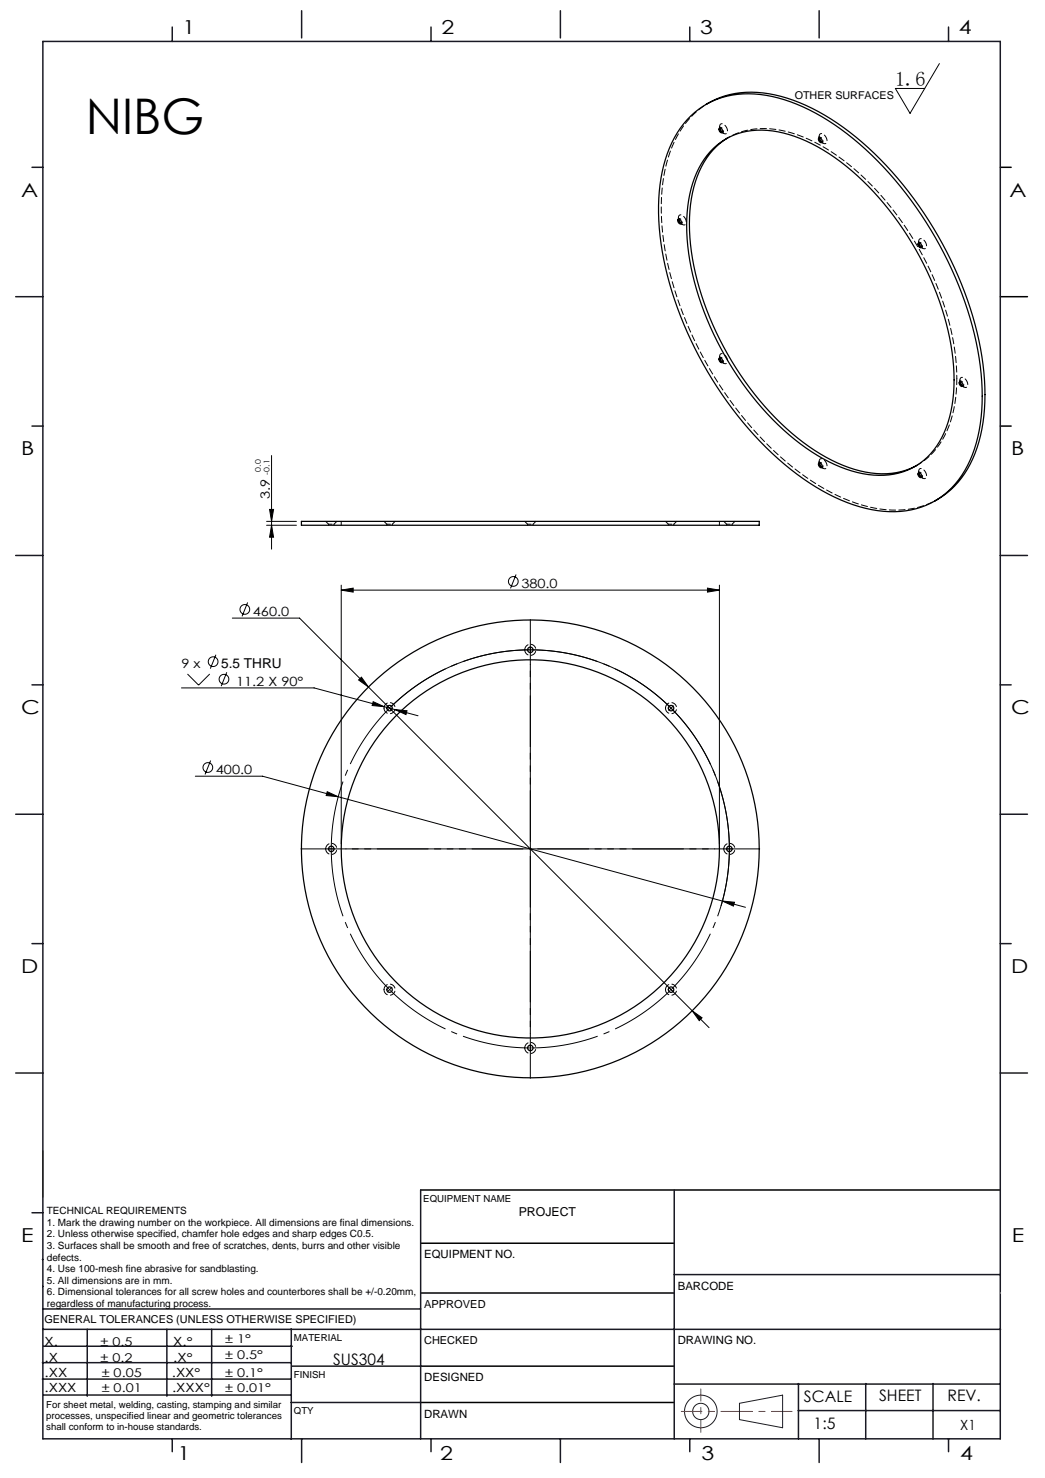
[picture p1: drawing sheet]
<svg xmlns="http://www.w3.org/2000/svg" width="210mm" height="297mm" viewBox="0 0 210 297" stroke-linecap="round" stroke-linejoin="round" font-family="sans-serif">
<g fill="none" stroke="#191924" stroke-width=".2">
<path d="M8.6 231.2v9.4M148.6 282l8.7-1.6v6.5l-8.7-1.6z"/>
<circle cx="140.8" cy="283.6" r="3.3"/>
<circle cx="140.8" cy="283.6" r="1.64"/>
</g>
<path d="M201 33.6h2.2M201 59.6h5.5M201 85.6h2.2M84.5 239.1h116.5M84.6 259.8h50.9M84.6 249.8h50.9M84.6 274.5h50.9M84.5 281.8h51" fill="none" stroke="#000" stroke-width=".3"/>
<path d="M136.9 283.6h22.3" fill="none" stroke="#f00" stroke-width=".2" stroke-dasharray="6.3 1.3 1.3 1.3" stroke-dashoffset="2.2"/>
<path d="M140.8 287.8v-8.7" fill="none" stroke="#f00" stroke-width=".2" stroke-dasharray="6.3 1.3 1.3 1.3" stroke-dashoffset="3.9"/>
<g fill="none" stroke="#191924" stroke-width=".3">
<path d="M8.6 8.3h192.4v280.8h-192.4zM34.6 5.4v2.9M60.6 2.2v5.4M86.6 5.4v2.9M112.6 2.2v5.4M138.6 5.4v2.9M164.6 2.2v5.4M190.6 5.4v2.9M6.4 33.6h2.2M3.2 59.6h5.4M6.4 85.6h2.2M3.2 111.6h5.4"/>
<path d="M201 111.6h5.5M6.4 137.6h2.2M201 137.6h2.2M3.2 163.6h5.4M201 163.6h5.5M6.4 189.6h2.2M201 189.6h2.2M3.2 215.6h5.4M201 215.6h5.5M84.5 239.1v50M135.5 239.1v50M6.4 243.7h2.2"/>
<path d="M8.5 253.1h.1M8.6 258.5h.1M135.5 256.1h65.5M8.5 277.1h49.9M8.5 273.8h49.9M8.6 267.1h75.9M8.6 263h75.9M8.8 270.5h49.9M17.5 267.1v13.5M33.5 267.1v13.5M42.5 267.1v13.5M58.5 267.1v22.1"/>
<path d="M58.6 274.5h26M84.6 267.1h116.5M135.5 278.1h65.5M160.5 278v11.1M174 278v11.1M187.5 278v11.1M8.8 280.3h49.7M34.6 289.1v2.6M58.5 281.8h26M60.6 289.1v4.8M86.6 289.1v2.6M112.6 289.1v4.8"/>
<path d="M138.6 289.1v2.6M160.4 283.5h40.6M164.6 289.1v4.8M190.6 289.1v2.6"/>
</g>
<path d="M201 259.8h.1" fill="none" stroke="#c0c0c0" stroke-width=".2"/>
<g fill="none" stroke="#000" stroke-width=".2">
<path d="M188.8 12.8l-5.9 10-3-5h5.9M54.6 91.5v18.8M53.6 104.8h6M53.6 105.5h6M54.2 102.4h.8l-.4 2.4zM54.6 105.5l.4 2.4h-.8zM68.6 118.6l2.4-.4v.8zM68.6 117.6v52M68.6 118.6h76M103.7 115.4l-1.1 2.8M142.2 118.2l2.4 .4-2.4 .4zM144.6 117.6v52"/>
<path d="M36.5 138.2h26.6l14.1 3.8M37.7 135.4l2.2 2.3 2.2-2.3M43.4 131.6l-1.1 2.8M45.6 135.1l-1.1 2.8M46.7 124.2h13.5l13.8 13.9M49.8 121.1l-1.2 2.8M72.1 136.6l.5-.5 1.4 2zM74 138.1l65.1 65M39.3 156h13.5l15.2 4.1M42.3 152.8l-1.1 2.8M65.8 159.1l2.2 1-2.5-.2zM75 141l2.2 1-2.4-.2z"/>
<path d="M77.2 142l6.8 1.8M78.5 142.1a40 40 0 0 1 48.7-5.8 40 40 0 0 1 17.7 45.7M79.4 142.6l2.4 .2-.2 .8zM134.8 142.2l.1 .2M134.9 142.2l-.1 .2M68 160.1l77.2 21M106.5 170.6h.2M106.6 170.5v.2M145.2 181.1l2.4 .2-.2 .8zM145.2 181.1l4.6 1.2M139.1 203.1l2 1.4-.6 .6zM139.1 203.1l3.4 3.4"/>
<circle cx="103.2" cy="116.8" r=".98"/>
<circle cx="42.8" cy="133" r=".98"/>
<circle cx="45" cy="136.5" r=".98"/>
<circle cx="49.2" cy="122.5" r=".98"/>
<circle cx="41.8" cy="154.2" r=".98"/>
</g>
<g fill="none" stroke="#000" stroke-width=".2" stroke-dasharray="15.2 1.3 1.3 1.3" stroke-linecap="butt">
<path d="M106.6 130.6h-.1M106.6 130.6h.1M78.3 142.3l-.1 .1M78.3 142.3l.1-.1M66.6 170.6v.1M66.6 170.6v-.1M146.6 170.6v-.1M146.6 170.6v.1M78.3 198.9h.1M78.3 198.9l-.1-.1M134.9 198.9v-.1M134.9 198.9h-.1"/>
<path d="M106.6 210.6h.1M106.6 210.6h-.1"/>
</g>
<path d="M106.4 130.6a40 40 0 0 0-28 11.6M78.1 142.4a40 40 0 0 0-11.5 28M134.7 142.2a40 40 0 0 0-27.9-11.6M66.6 170.8a40 40 0 0 0 11.5 27.9M146.6 170.4a40 40 0 0 0-11.6-28M78.4 199a40 40 0 0 0 28 11.6M135 198.7a40 40 0 0 0 11.6-27.9M106.8 210.6a40 40 0 0 0 27.9-11.6" fill="none" stroke="#000" stroke-width=".2" stroke-dasharray="15.2 1.3 1.3 1.3" stroke-dashoffset="1.6" stroke-linecap="butt"/>
<g fill="none" stroke="#000" stroke-width=".2" stroke-dasharray="15.2 1.3 1.3 1.3">
<path d="M106.6 130.6v-.1M106.6 130.6v.1M106.6 130.4v-.5M106.6 130.8v.4M78.1 142.2l-.3-.4M78.3 142.3l-.1-.1M78.3 142.3l.1 .1M78.4 142.4l.3 .4M134.7 142.4l-.3 .4M135 142.2l.3-.4M66.4 170.6h-.5M66.6 170.6h-.1"/>
<path d="M66.6 170.6h.1M66.8 170.6h.4M106.6 170.6v-.1M106.6 170.6h-.1M106.6 170.6v.1M106.6 170.6h.1M146.4 170.6h-.5M146.6 170.6h.1M146.6 170.6h-.1M146.8 170.6h.4M78.1 199l-.3 .3M78.3 198.9h-.1"/>
<path d="M78.3 198.9l.1-.1M78.4 198.7l.3-.3M134.7 198.7l-.3-.3M134.9 198.9h.1M134.9 198.9l-.1-.1M135 199l.3 .3M106.6 210.6v.1M106.6 210.6v-.1M106.6 210.8v.4M106.6 210.4v-.5"/>
</g>
<path d="M106.4 170.6h-36.9M106.6 170.4v-36.9M106.6 170.8v36.8M106.8 170.6h36.8" fill="none" stroke="#000" stroke-width=".2" stroke-dasharray="15.2 1.3 1.3 1.3" stroke-dashoffset="-1.3"/>
<path d="M106.4 170.6h-45.9M106.6 170.4v-45.9M106.6 170.8v45.9M106.8 170.6h45.9" fill="none" stroke="#000" stroke-width=".2" stroke-dasharray="15.2 1.3 1.3 1.3" stroke-dashoffset="3.7"/>
<g fill="#000">
<path d="M54.2 102.4h.8l-.4 2.4zM54.6 105.5l.4 2.4h-.8z"/>
<path d="M79.4 142.6l2.2 1 .2-.8zM75 141l-.2 .8 2.4 .2zM139.1 203.1l1.4 2 .6-.6zM72.1 136.6l1.9 1.5-1.4-2zM68.6 118.6l2.4-.4v.8zM142.2 118.2l2.4 .4-2.4 .4zM145.2 181.1l2.2 1 .2-.8zM65.8 159.1l-.3 .8 2.5 .2z"/>
</g>
<g fill="none" stroke="#000" stroke-width=".25">
<path d="M138.8 23.3a17.3 17.3 0 0 1 16.4-3.9 43.5 43.5 0 0 1 20 11.7 75.3 75.3 0 0 1 21.8 42.4 35 35 0 0 1-2.6 20 16.5 16.5 0 0 1-18.1 9.1 38.3 38.3 0 0 1-18.7-9.3 75.2 75.2 0 0 1-24.8-44.4 36.2 36.2 0 0 1 2.2-20.2l1.7-3zM141.9 21a18.4 18.4 0 0 1 15-1.6 46 46 0 0 1 20 12.6 75.4 75.4 0 0 1 20.6 41.2 35 35 0 0 1-2.5 20 17 17 0 0 1-7.1 7.5M143.4 29.8a14.2 14.2 0 0 1 12.9-3.3 35 35 0 0 1 17.1 9.8 61.9 61.9 0 0 1 18.1 35.9 27 27 0 0 1-2.7 16.6 13.6 13.6 0 0 1-14.3 6.6 32.1 32.1 0 0 1-15.9-8 61.8 61.8 0 0 1-20.4-38 27 27 0 0 1 2.7-16.5l1.2-1.7zM144.6 25.7a.6 .6 0 0 1 .5 .3 .6 .6 0 0 1 0 .7 .66 .66 0 0 1-.5-1zM144.7 25.7a.72 .72 0 0 0 .5 .9l-.5-.9M146.1 27.8a16.8 16.8 0 0 0-7.2 12.1 45.1 45.1 0 0 0 3.7 23.9 59.6 59.6 0 0 0 21.1 26.7 24.3 24.3 0 0 0 15.5 4.6l2.8-.6 2.1-.9M164.6 27.7a.6 .6 0 0 1 .5 .3 .6 .6 0 0 1 0 .7 .66 .66 0 0 1-.5-1zM164.7 27.7a.72 .72 0 0 0 .5 .9l-.5-.9M136.3 44a.6 .6 0 0 1 .6 .4 .6 .6 0 0 1-.1 .6 .66 .66 0 0 1-.5-1zM136.4 44l.5 .9M136.4 44a.72 .72 0 0 0 .5 .9M184.6 48.8a.6 .6 0 0 1 .5 .3 .6 .6 0 0 1 0 .7 .66 .66 0 0 1-.5-1z"/>
<path d="M184.7 48.8a.72 .72 0 0 0 .5 .9l-.5-.9M144.6 71.9a.6 .6 0 0 1 .5 .3 .6 .6 0 0 1 0 .7 .66 .66 0 0 1-.5-1zM144.7 71.9a.72 .72 0 0 0 .5 .9l-.5-.9M192.9 76.7a.6 .6 0 0 1 .5 .3 .6 .6 0 0 1 0 .7 .66 .66 0 0 1-.5-1zM193 76.7a.72 .72 0 0 0 .5 .9l-.6-.9M164.6 93a.6 .6 0 0 1 .5 .3 .6 .6 0 0 1 0 .7 .66 .66 0 0 1-.5-1zM164.7 93a.72 .72 0 0 0 .5 .9l-.5-.9M184.6 95a.6 .6 0 0 1 .5 .3 .6 .6 0 0 1 0 .7 .66 .66 0 0 1-.5-1zM184.7 95a.72 .72 0 0 0 .5 .9l-.5-.9M60.6 104.8h92v.7h-92z"/>
<circle cx="106.6" cy="130.6" r=".55"/>
<circle cx="78.3" cy="142.3" r=".55"/>
<circle cx="134.9" cy="142.3" r=".55"/>
<circle cx="66.6" cy="170.6" r=".55"/>
<circle cx="106.6" cy="170.6" r="46"/>
<circle cx="106.6" cy="170.6" r="38"/>
<circle cx="146.6" cy="170.6" r=".55"/>
<circle cx="78.3" cy="198.9" r=".55"/>
<circle cx="134.9" cy="198.9" r=".55"/>
<circle cx="106.6" cy="210.6" r=".55"/>
</g>
<g fill="none" stroke="#000" stroke-width=".2" stroke-dasharray="1.3 .6">
<path d="M144.6 25.4v.5M144.7 25.7l-.1-.3M144.7 25.6l-.1 .1M145 26.6l.4 .2M145.1 26.7l.2-.1M164.6 27.4v.5M164.7 27.7l-.1-.3M164.7 27.6l-.1 .1M165 28.5l.4 .3M165.1 28.7l.2-.1M136.3 43.7v.5M136.4 44l-.1-.3"/>
<path d="M136.4 43.9l-.1 .1M136.7 44.9l.4 .2M136.8 45l.2-.1M184.6 48.5v.5M184.7 48.8l-.1-.3M184.7 48.7l-.1 .1M185 49.7l.4 .2M185.1 49.8l.2-.1M144.6 71.6v.5M144.7 71.9l-.1-.3M144.7 71.8l-.1 .1M145 72.8l.4 .2"/>
<path d="M145.1 72.9l.2-.1M192.9 76.4v.5M192.9 76.7v-.3M193 76.6l-.1 .1M193.3 77.5l.4 .3M193.4 77.6h.2M164.6 92.7v.5M164.7 93l-.1-.3M164.7 92.9l-.1 .1M165 93.9l.4 .2M165.1 94l.2-.1M184.1 93.6a15.9 15.9 0 0 0 7.6-11.3l.4-2.4 .2-3.9"/>
<path d="M184.6 94.7v.5M184.7 95l-.1-.3M184.7 94.9l-.1 .1M185 95.8l.4 .3M185.1 96l.2-.1M66 105.3v.2M67.1 105.5v-.2M77.7 105.3v.2M78.8 105.5v-.2M106 105.3v.2M107.1 105.5v-.2M134.3 105.3v.2"/>
<path d="M135.4 105.5v-.2M146 105.3v.2M147.1 105.5v-.2M105.5 130.6a1.12 1.12 0 0 1 1.5-1 1.12 1.12 0 0 1 .3 1.8 1.12 1.12 0 0 1-1.8-.5v-.3M77.2 142.3a1.12 1.12 0 0 1 1.6-1 1.12 1.12 0 0 1 .2 1.9 1.12 1.12 0 0 1-1.8-.6v-.3M133.7 142.3a1.12 1.12 0 0 1 1.6-1 1.12 1.12 0 0 1 .3 1.9 1.12 1.12 0 0 1-1.8-.6l-.1-.3M65.5 170.6a1.12 1.12 0 0 1 1.5-1 1.12 1.12 0 0 1 .3 1.8 1.12 1.12 0 0 1-1.8-.5v-.3M145.5 170.6a1.12 1.12 0 0 1 1.5-1 1.12 1.12 0 0 1 .3 1.8 1.12 1.12 0 0 1-1.8-.5v-.3M77.2 198.9a1.12 1.12 0 0 1 1.6-1 1.12 1.12 0 0 1 .2 1.8 1.12 1.12 0 0 1-1.8-.6v-.2M133.7 198.9a1.12 1.12 0 0 1 1.6-1 1.12 1.12 0 0 1 .3 1.8 1.12 1.12 0 0 1-1.8-.6l-.1-.2M105.5 210.6a1.12 1.12 0 0 1 1.5-1 1.12 1.12 0 0 1 .3 1.8 1.12 1.12 0 0 1-1.8-.5v-.3"/>
</g>
<path d="M66 105.3h1.1M77.7 105.3h1.1M106 105.3h1.1M134.3 105.3h1.1M146 105.3h1.1" fill="none" stroke="#000" stroke-width=".2" stroke-dasharray="1.3 .6" stroke-dashoffset=".5"/>
<g fill="none" stroke="#000" stroke-width=".2" stroke-dasharray="1.3 .6" stroke-dashoffset=".4">
<path d="M144.6 25.4a.58 .58 0 0 1 .5-.6 .58 .58 0 0 1 .6 .4 1.1 1.1 0 0 1 .2 1.7h-.3l-.4-.3M164.6 27.4a.58 .58 0 0 1 .5-.6 .58 .58 0 0 1 .6 .4 1.1 1.1 0 0 1 .2 1.7l-.3-.1-.4-.2M136.3 43.7a.58 .58 0 0 1 .5-.6 .58 .58 0 0 1 .7 .5 1.1 1.1 0 0 1 .1 1.6h-.3l-.4-.3M184.6 48.5a.58 .58 0 0 1 .5-.6 .58 .58 0 0 1 .6 .4 1.1 1.1 0 0 1 .2 1.7h-.3l-.4-.3M144.6 71.6a.58 .58 0 0 1 .5-.6 .58 .58 0 0 1 .6 .4 1.1 1.1 0 0 1 .2 1.7h-.3l-.4-.3M192.9 76.4a.58 .58 0 0 1 .5-.6 .58 .58 0 0 1 .6 .4 1.1 1.1 0 0 1 .2 1.6h-.4l-.3-.2M164.6 92.7a.58 .58 0 0 1 .5-.6 .58 .58 0 0 1 .6 .4 1.1 1.1 0 0 1 .2 1.7h-.3l-.4-.3M184.6 94.7a.58 .58 0 0 1 .5-.6 .58 .58 0 0 1 .6 .4 1.1 1.1 0 0 1 .2 1.7l-.3-.1-.4-.2M65.5 104.8l.5 .5M67.1 105.3l.6-.5M68.6 104.8v.7M77.2 104.8l.5 .5"/>
<path d="M78.8 105.3l.6-.5M105.5 104.8l.5 .5M107.1 105.3l.6-.5M133.7 104.8l.6 .5M135.4 105.3l.6-.5M144.6 105.5v-.7M145.5 104.8l.5 .5M147.1 105.3l.6-.5"/>
</g>
<path d="M142.4 20.7a18.9 18.9 0 0 0-8.5 12.2 46.6 46.6 0 0 0 1.2 23.7 75.2 75.2 0 0 0 25.6 38.3 35.3 35.3 0 0 0 17.4 7.5 17.3 17.3 0 0 0 10.3-2M192.3 76a56.7 56.7 0 0 0-10.3-30.3 49.8 49.8 0 0 0-19.5-17.7 19.2 19.2 0 0 0-13.7-1.5l-2.7 1.3" fill="none" stroke="#000" stroke-width=".2" stroke-dasharray="1.3 .6" stroke-dashoffset=".7"/>
<path d="M144.7 25.7a.55 .55 0 0 1 .6 .3 .55 .55 0 0 1-.1 .6M164.7 27.7a.55 .55 0 0 1 .6 .2 .55 .55 0 0 1-.1 .7M136.4 44a.55 .55 0 0 1 .6 .3 .55 .55 0 0 1-.1 .6M184.7 48.8a.55 .55 0 0 1 .6 .2 .55 .55 0 0 1-.1 .7M144.7 71.9a.55 .55 0 0 1 .6 .2 .55 .55 0 0 1-.1 .7M193 76.7a.55 .55 0 0 1 .6 .2 .55 .55 0 0 1-.1 .7M164.7 93a.55 .55 0 0 1 .6 .3 .55 .55 0 0 1-.1 .6M184.7 95a.55 .55 0 0 1 .6 .2 .55 .55 0 0 1-.1 .7" fill="none" stroke="#000" stroke-width=".2" stroke-dasharray="1.3 .6" stroke-dashoffset=".8"/>
<path d="M146.4 27.6l-.5 .3M183.9 93.7l.5-.3" fill="none" stroke="#000" stroke-width=".2" stroke-dasharray="1.3 .6" stroke-dashoffset=".3"/>
<text font-size="9.9" x="17.2" y="26.9">NIBG</text>
<text font-size="4.1" x="179.9" y="17.2">1.6</text>
<g font-size="3.9">
<text x="36.7" y="6.9">1</text>
<text x="88.7" y="6.9">2</text>
<text x="140.7" y="6.9">3</text>
<text x="192.7" y="6.9">4</text>
<text x="4.2" y="39.5">A</text>
<text x="202.9" y="39.5">A</text>
<text x="4.2" y="91.5">B</text>
<text x="203.2" y="91.5">B</text>
<text x="4.2" y="143.5">C</text>
<text x="203.2" y="143.5">C</text>
<text x="4.2" y="195.5">D</text>
<text x="203.2" y="195.5">D</text>
<text x="4.2" y="249.6">E</text>
<text x="203.3" y="249.6">E</text>
<text x="35.7" y="293.4">1</text>
<text x="88.4" y="293.4">2</text>
<text x="141" y="293.4">3</text>
<text x="193" y="293.4">4</text>
</g>
<g font-size="3.2">
<text x="67" y="274.2">SUS304</text>
<text x="161.6" y="281.7">SCALE</text>
<text x="176.7" y="281.5">SHEET</text>
<text x="190.4" y="281.5">REV.</text>
<text x="163.5" y="287.2">1:5</text>
</g>
<text font-size="2.8" x="193" y="287.3">X1</text>
<text font-size="2.7" x="44.4" y="134.3">5.5 THRU</text>
<g font-size="2.6">
<text x="54.2" y="100.3" transform="rotate(-90 54.2 100.3)">3.9</text>
<text x="104.8" y="118.2">380.0</text>
<text x="50.8" y="123.8">460.0</text>
<text x="36.5" y="134.3">9 x</text>
<text x="47.4" y="137.8">11.2 X 90°</text>
<text x="43.4" y="155.6">400.0</text>
</g>
<g font-size="2.5">
<text x="104.3" y="244.4">PROJECT</text>
<text x="8.9" y="273.6">.X</text>
<text x="8.9" y="270.4">X.</text>
<text x="34.8" y="273.7">.X°</text>
<text x="34.8" y="270.5">X.°</text>
<text x="9" y="276.7">.XX</text>
<text x="9" y="279.7">.XXX</text>
<text x="34.5" y="276.7">.XX°</text>
<text x="34.6" y="279.8">.XXX°</text>
</g>
<g font-size="2.4">
<text x="45.2" y="270">± 1°</text>
<text x="20.2" y="270.4">± 0.5</text>
<text x="20.2" y="273.7">± 0.2</text>
<text x="45.2" y="273.2">± 0.5°</text>
<text x="20.4" y="279.7">± 0.01</text>
<text x="20.4" y="276.7">± 0.05</text>
<text x="45.2" y="276.7">± 0.1°</text>
<text x="45.2" y="279.7">± 0.01°</text>
</g>
<g font-size="2.3">
<text x="85.2" y="252.9">EQUIPMENT NO.</text>
<text x="136.2" y="259.2">BARCODE</text>
<text x="136.2" y="270.2">DRAWING NO.</text>
<text x="85.2" y="277.6">DESIGNED</text>
<text x="85.2" y="284.9">DRAWN</text>
</g>
<g font-size="2.2">
<text x="159.7" y="20">OTHER SURFACES</text>
<text x="85.2" y="262.8">APPROVED</text>
<text x="8.9" y="265.9">GENERAL TOLERANCES (UNLESS OTHERWISE SPECIFIED)</text>
<text x="85.2" y="270.1">CHECKED</text>
</g>
<g font-size="2">
<text x="9.4" y="244">TECHNICAL REQUIREMENTS</text>
<text x="9.4" y="246.3">1. Mark the drawing number on the workpiece. All dimensions are final dimensions.</text>
<text x="9.4" y="248.6">2. Unless otherwise specified, chamfer hole edges and sharp edges C0.5.</text>
<text x="9.4" y="251">3. Surfaces shall be smooth and free of scratches, dents, burrs and other visible</text>
<text x="9.4" y="253.3">defects.</text>
<text x="9.4" y="255.6">4. Use 100-mesh fine abrasive for sandblasting.</text>
<text x="9.4" y="258">5. All dimensions are in mm.</text>
<text x="9.4" y="260.3">6. Dimensional tolerances for all screw holes and counterbores shall be +/-0.20mm,</text>
<text x="9.4" y="262.6">regardless of manufacturing process.</text>
</g>
<g font-size="1.9">
<text x="85.1" y="241.5">EQUIPMENT NAME</text>
<text x="59.1" y="269.5">MATERIAL</text>
<text x="59.1" y="276.9">FINISH</text>
<text x="9.3" y="282.9">For sheet metal, welding, casting, stamping and similar</text>
<text x="9.3" y="285.1">processes, unspecified linear and geometric tolerances</text>
<text x="9.3" y="287.4">shall conform to in-house standards.</text>
<text x="59.1" y="284.2">QTY</text>
</g>
<g font-size="1.5">
<text x="52.4" y="94.8" transform="rotate(-90 52.4 94.8)">0.0</text>
<text x="54.1" y="95.4" transform="rotate(-90 54.1 95.4)">-0.1</text>
</g>
</svg>
